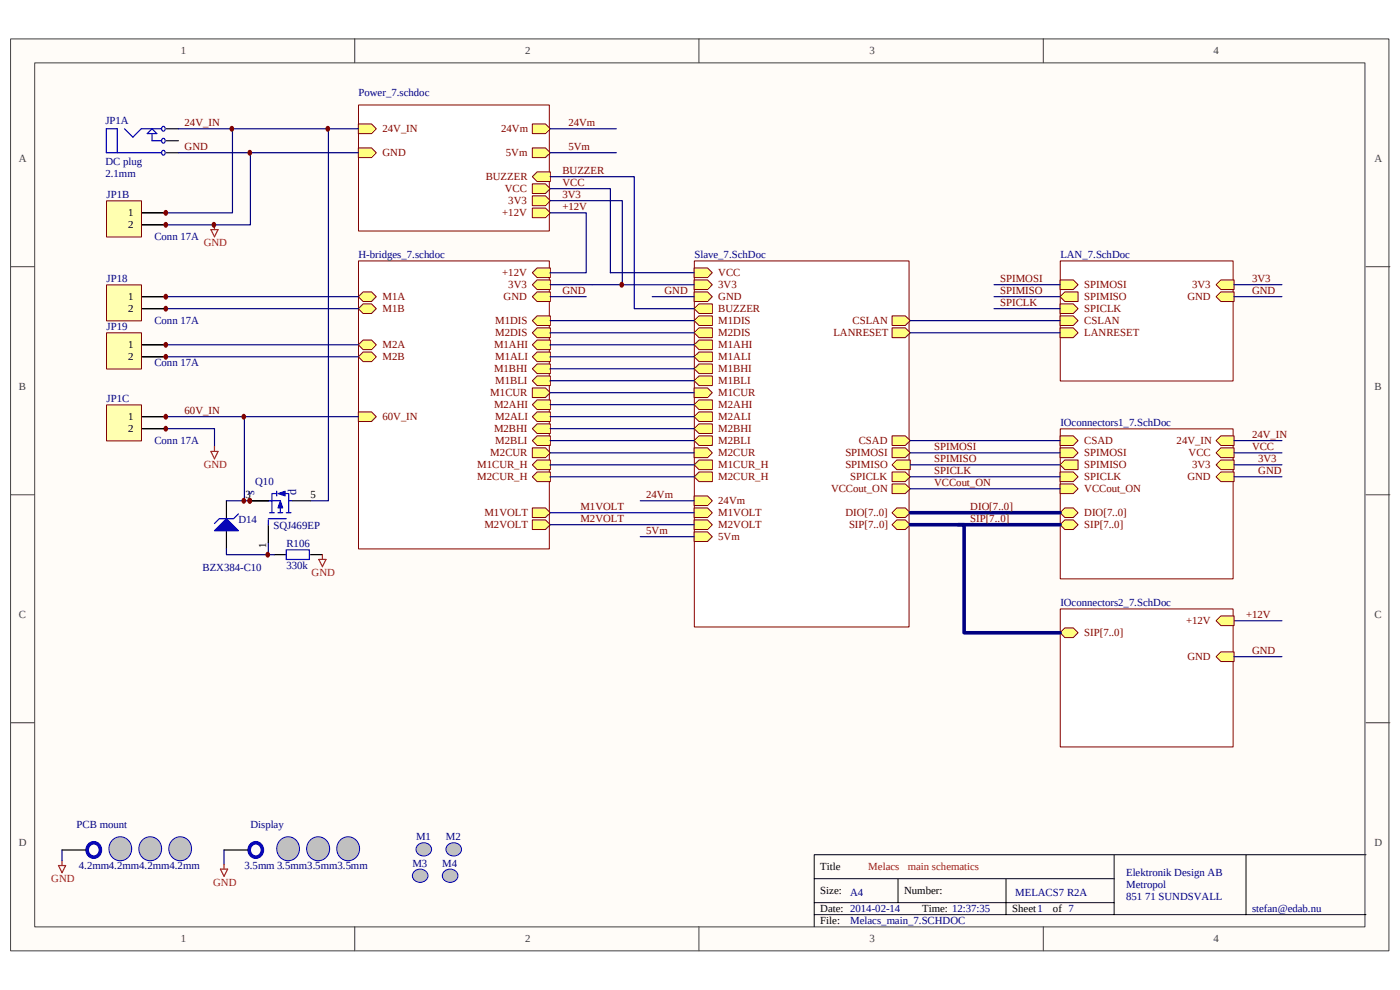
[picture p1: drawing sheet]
<svg xmlns="http://www.w3.org/2000/svg" width="297mm" height="210mm" viewBox="0 0 297 210" stroke-linecap="round" stroke-linejoin="round" font-family="sans-serif">
<path d="M2.3 8.3h292.4v193.3h-292.4z" fill-rule="evenodd" fill="#fffcf8"/>
<path d="M2.2 8.3h292.5v193.3h-292.5z" fill="none" stroke="#404040" stroke-width=".21"/>
<path d="M7.4 13.4h282.2v183.1h-282.2z" fill-rule="evenodd" fill="#fffcf8"/>
<g fill="none" stroke="#404040" stroke-width=".21">
<path d="M7.4 13.3h282.2v183.2h-282.2zM75.3 8.2v5.1M148.3 8.2v5.1M221.4 8.2v5.1M2.2 56.5h5.1M289.8 56.5h5.1M2.2 104.9h5.1M289.8 104.9h5.1M2.2 153.2h5.1M289.8 153.2h5.1M75.3 196.5v5.1M148.3 196.5v5.1"/>
<path d="M221.4 196.5v5.1"/>
</g>
<path d="M172.7 186.3h63.7M172.7 193.9h117.1M172.7 191.4h63.7M190.5 186.3v5.1M213.4 186.3v7.6M236.4 181.2v12.7M264.4 181.2h-91.7v15.3M289.8 181.2h-25.4v12.7" fill="none" stroke="#000" stroke-width=".21"/>
<path d="M76.1 22.3h40.5v26.7h-40.5z" fill-rule="evenodd" fill="#fff"/>
<path d="M76.1 22.3h40.5v26.7h-40.5z" fill="none" stroke="#800000" stroke-width=".21"/>
<path d="M76 31.4h2.8l1 1-1 1h-2.8z" fill-rule="evenodd" fill="#ffff80"/>
<path d="M76 31.4h2.8l1 1-1 1h-2.8z" fill="none" stroke="#800000" stroke-width=".21"/>
<path d="M112.9 39h2.8l1.1 1-1.1 1h-2.8z" fill-rule="evenodd" fill="#ffff80"/>
<path d="M112.9 39h2.8l1.1 1-1.1 1h-2.8z" fill="none" stroke="#800000" stroke-width=".21"/>
<path d="M76 26.3h2.8l1 1-1 1h-2.8z" fill-rule="evenodd" fill="#ffff80"/>
<path d="M76 26.3h2.8l1 1-1 1h-2.8z" fill="none" stroke="#800000" stroke-width=".21"/>
<path d="M112.9 44.1h2.8l1.1 1-1.1 1.1h-2.8z" fill-rule="evenodd" fill="#ffff80"/>
<path d="M112.9 44.1h2.8l1.1 1-1.1 1.1h-2.8z" fill="none" stroke="#800000" stroke-width=".21"/>
<path d="M112.9 41.5h2.8l1.1 1-1.1 1.1h-2.8z" fill-rule="evenodd" fill="#ffff80"/>
<path d="M112.9 41.5h2.8l1.1 1-1.1 1.1h-2.8z" fill="none" stroke="#800000" stroke-width=".21"/>
<path d="M112.9 26.3h2.8l1.1 1-1.1 1h-2.8z" fill-rule="evenodd" fill="#ffff80"/>
<path d="M112.9 26.3h2.8l1.1 1-1.1 1h-2.8z" fill="none" stroke="#800000" stroke-width=".21"/>
<path d="M114 36.4h2.8v2.1h-2.8l-1.1-1z" fill-rule="evenodd" fill="#ffff80"/>
<path d="M114 36.4h2.8v2.1h-2.8l-1.1-1z" fill="none" stroke="#800000" stroke-width=".21"/>
<path d="M112.9 31.4h2.8l1.1 1-1.1 1h-2.8z" fill-rule="evenodd" fill="#ffff80"/>
<path d="M112.9 31.4h2.8l1.1 1-1.1 1h-2.8z" fill="none" stroke="#800000" stroke-width=".21"/>
<path d="M44.7 48.7h1.6l-.8 1.5zM45.5 47.7v1" fill="none" stroke="#f00" stroke-width=".25"/>
<path d="M76.1 55.4h40.5v61h-40.5z" fill-rule="evenodd" fill="#fff"/>
<path d="M76.1 55.3h40.5v61.1h-40.5z" fill="none" stroke="#800000" stroke-width=".21"/>
<path d="M77 61.9h1.8l1 1-1 1h-1.8l-1-1z" fill-rule="evenodd" fill="#ffff80"/>
<path d="M77 61.9h1.8l1 1-1 1h-1.8l-1-1z" fill="none" stroke="#800000" stroke-width=".21"/>
<path d="M76 65.4l1-1h1.8l1 1-1 1.1h-1.8z" fill-rule="evenodd" fill="#ffff80"/>
<path d="M76 65.4l1-1h1.8l1 1-1 1.1h-1.8z" fill="none" stroke="#800000" stroke-width=".21"/>
<path d="M76 73.1l1-1h1.8l1 1-1 1h-1.8z" fill-rule="evenodd" fill="#ffff80"/>
<path d="M76 73.1l1-1h1.8l1 1-1 1h-1.8z" fill="none" stroke="#800000" stroke-width=".21"/>
<path d="M76 75.6l1-1h1.8l1 1-1 1.1h-1.8z" fill-rule="evenodd" fill="#ffff80"/>
<path d="M76 75.6l1-1h1.8l1 1-1 1.1h-1.8z" fill="none" stroke="#800000" stroke-width=".21"/>
<path d="M76 87.3h2.8l1 1.1-1 1h-2.8z" fill-rule="evenodd" fill="#ffff80"/>
<path d="M76 87.3h2.8l1 1.1-1 1h-2.8z" fill="none" stroke="#800000" stroke-width=".21"/>
<path d="M112.9 57.8l1.1-1h2.8v2.1h-2.8z" fill-rule="evenodd" fill="#ffff80"/>
<path d="M112.9 57.8l1.1-1h2.8v2.1h-2.8z" fill="none" stroke="#800000" stroke-width=".21"/>
<path d="M114 61.9h2.8v2h-2.8l-1.1-1z" fill-rule="evenodd" fill="#ffff80"/>
<path d="M114 61.9h2.8v2h-2.8l-1.1-1z" fill="none" stroke="#800000" stroke-width=".21"/>
<path d="M112.9 73.1l1.1-1h2.8v2h-2.8z" fill-rule="evenodd" fill="#ffff80"/>
<path d="M112.9 73.1l1.1-1h2.8v2h-2.8z" fill="none" stroke="#800000" stroke-width=".21"/>
<path d="M112.9 75.6l1.1-1h2.8v2.1h-2.8z" fill-rule="evenodd" fill="#ffff80"/>
<path d="M112.9 75.6l1.1-1h2.8v2.1h-2.8z" fill="none" stroke="#800000" stroke-width=".21"/>
<path d="M114 77.2h2.8v2h-2.8l-1.1-1z" fill-rule="evenodd" fill="#ffff80"/>
<path d="M114 77.2h2.8v2h-2.8l-1.1-1z" fill="none" stroke="#800000" stroke-width=".21"/>
<path d="M114 79.7h2.8v2h-2.8l-1.1-1z" fill-rule="evenodd" fill="#ffff80"/>
<path d="M114 79.7h2.8v2h-2.8l-1.1-1z" fill="none" stroke="#800000" stroke-width=".21"/>
<path d="M112.9 85.8l1.1-1h2.8v2h-2.8z" fill-rule="evenodd" fill="#ffff80"/>
<path d="M112.9 85.8l1.1-1h2.8v2h-2.8z" fill="none" stroke="#800000" stroke-width=".21"/>
<path d="M114 87.3h2.8v2.1h-2.8l-1.1-1z" fill-rule="evenodd" fill="#ffff80"/>
<path d="M114 87.3h2.8v2.1h-2.8l-1.1-1z" fill="none" stroke="#800000" stroke-width=".21"/>
<path d="M114 89.9h2.8v2h-2.8l-1.1-1z" fill-rule="evenodd" fill="#ffff80"/>
<path d="M114 89.9h2.8v2h-2.8l-1.1-1z" fill="none" stroke="#800000" stroke-width=".21"/>
<path d="M112.9 93.4l1.1-1h2.8v2h-2.8z" fill-rule="evenodd" fill="#ffff80"/>
<path d="M112.9 93.4l1.1-1h2.8v2h-2.8z" fill="none" stroke="#800000" stroke-width=".21"/>
<path d="M112.9 82.3h2.8l1.1 1-1.1 1h-2.8z" fill-rule="evenodd" fill="#ffff80"/>
<path d="M112.9 82.3h2.8l1.1 1-1.1 1h-2.8z" fill="none" stroke="#800000" stroke-width=".21"/>
<path d="M112.9 95h2.8l1.1 1-1.1 1h-2.8z" fill-rule="evenodd" fill="#ffff80"/>
<path d="M112.9 95h2.8l1.1 1-1.1 1h-2.8z" fill="none" stroke="#800000" stroke-width=".21"/>
<path d="M114 59.3h2.8v2.1h-2.8l-1.1-1z" fill-rule="evenodd" fill="#ffff80"/>
<path d="M114 59.3h2.8v2.1h-2.8l-1.1-1z" fill="none" stroke="#800000" stroke-width=".21"/>
<path d="M114 69.5h2.8v2.1h-2.8l-1.1-1z" fill-rule="evenodd" fill="#ffff80"/>
<path d="M114 69.5h2.8v2.1h-2.8l-1.1-1z" fill="none" stroke="#800000" stroke-width=".21"/>
<path d="M112.9 68l1.1-1h2.8v2h-2.8z" fill-rule="evenodd" fill="#ffff80"/>
<path d="M112.9 68l1.1-1h2.8v2h-2.8z" fill="none" stroke="#800000" stroke-width=".21"/>
<path d="M114 97.5h2.8v2.1h-2.8l-1.1-1z" fill-rule="evenodd" fill="#ffff80"/>
<path d="M114 97.5h2.8v2.1h-2.8l-1.1-1z" fill="none" stroke="#800000" stroke-width=".21"/>
<path d="M114 100.1h2.8v2h-2.8l-1.1-1z" fill-rule="evenodd" fill="#ffff80"/>
<path d="M114 100.1h2.8v2h-2.8l-1.1-1z" fill="none" stroke="#800000" stroke-width=".21"/>
<path d="M112.9 107.7h2.8l1.1 1-1.1 1h-2.8z" fill-rule="evenodd" fill="#ffff80"/>
<path d="M112.9 107.7h2.8l1.1 1-1.1 1h-2.8z" fill="none" stroke="#800000" stroke-width=".21"/>
<path d="M112.9 110.2h2.8l1.1 1.1-1.1 1h-2.8z" fill-rule="evenodd" fill="#ffff80"/>
<path d="M112.9 110.2h2.8l1.1 1.1-1.1 1h-2.8z" fill="none" stroke="#800000" stroke-width=".21"/>
<path d="M116.8 40h12.7v17.8M116.8 45.1h7.6v12.7h-7.6M35.3 62.9h40.7M35.3 65.4h40.7M35.3 73.1h40.7M35.3 75.6h40.7M116.8 62.9h7.6" fill="none" stroke="#000080" stroke-width=".25"/>
<path d="M147.3 55.4h45.6v77.5h-45.6z" fill-rule="evenodd" fill="#fff"/>
<path d="M147.3 55.3h45.6v77.6h-45.6z" fill="none" stroke="#800000" stroke-width=".21"/>
<path d="M147.3 73.1l1-1h2.8v2h-2.8z" fill-rule="evenodd" fill="#ffff80"/>
<path d="M147.3 73.1l1-1h2.8v2h-2.8z" fill="none" stroke="#800000" stroke-width=".21"/>
<path d="M147.3 78.2l1-1h2.8v2h-2.8z" fill-rule="evenodd" fill="#ffff80"/>
<path d="M147.3 78.2l1-1h2.8v2h-2.8z" fill="none" stroke="#800000" stroke-width=".21"/>
<path d="M147.3 90.9l1-1h2.8v2h-2.8z" fill-rule="evenodd" fill="#ffff80"/>
<path d="M147.3 90.9l1-1h2.8v2h-2.8z" fill="none" stroke="#800000" stroke-width=".21"/>
<path d="M147.3 85.8l1-1h2.8v2h-2.8z" fill-rule="evenodd" fill="#ffff80"/>
<path d="M147.3 85.8l1-1h2.8v2h-2.8z" fill="none" stroke="#800000" stroke-width=".21"/>
<path d="M147.3 88.4l1-1.1h2.8v2.1h-2.8z" fill-rule="evenodd" fill="#ffff80"/>
<path d="M147.3 88.4l1-1.1h2.8v2.1h-2.8z" fill="none" stroke="#800000" stroke-width=".21"/>
<path d="M147.3 75.6l1-1h2.8v2.1h-2.8z" fill-rule="evenodd" fill="#ffff80"/>
<path d="M147.3 75.6l1-1h2.8v2.1h-2.8z" fill="none" stroke="#800000" stroke-width=".21"/>
<path d="M147.3 80.7l1-1h2.8v2h-2.8z" fill-rule="evenodd" fill="#ffff80"/>
<path d="M147.3 80.7l1-1h2.8v2h-2.8z" fill="none" stroke="#800000" stroke-width=".21"/>
<path d="M147.3 93.4l1-1h2.8v2h-2.8z" fill-rule="evenodd" fill="#ffff80"/>
<path d="M147.3 93.4l1-1h2.8v2h-2.8z" fill="none" stroke="#800000" stroke-width=".21"/>
<path d="M147.3 59.3h2.8l1 1.1-1 1h-2.8z" fill-rule="evenodd" fill="#ffff80"/>
<path d="M147.3 59.3h2.8l1 1.1-1 1h-2.8z" fill="none" stroke="#800000" stroke-width=".21"/>
<path d="M147.3 56.8h2.8l1 1-1 1.1h-2.8z" fill-rule="evenodd" fill="#ffff80"/>
<path d="M147.3 56.8h2.8l1 1-1 1.1h-2.8z" fill="none" stroke="#800000" stroke-width=".21"/>
<path d="M147.3 61.9h2.8l1 1-1 1h-2.8z" fill-rule="evenodd" fill="#ffff80"/>
<path d="M147.3 61.9h2.8l1 1-1 1h-2.8z" fill="none" stroke="#800000" stroke-width=".21"/>
<path d="M189.3 67h2.8l1 1-1 1h-2.8z" fill-rule="evenodd" fill="#ffff80"/>
<path d="M189.3 67h2.8l1 1-1 1h-2.8z" fill="none" stroke="#800000" stroke-width=".21"/>
<path d="M189.3 69.5h2.8l1 1.1-1 1h-2.8z" fill-rule="evenodd" fill="#ffff80"/>
<path d="M189.3 69.5h2.8l1 1.1-1 1h-2.8z" fill="none" stroke="#800000" stroke-width=".21"/>
<path d="M189.3 92.4h2.8l1 1-1 1h-2.8z" fill-rule="evenodd" fill="#ffff80"/>
<path d="M189.3 92.4h2.8l1 1-1 1h-2.8z" fill="none" stroke="#800000" stroke-width=".21"/>
<path d="M189.3 95h2.8l1 1-1 1h-2.8z" fill-rule="evenodd" fill="#ffff80"/>
<path d="M189.3 95h2.8l1 1-1 1h-2.8z" fill="none" stroke="#800000" stroke-width=".21"/>
<path d="M190.3 97.5h2.8v2.1h-2.8l-1-1z" fill-rule="evenodd" fill="#ffff80"/>
<path d="M190.3 97.5h2.8v2.1h-2.8l-1-1z" fill="none" stroke="#800000" stroke-width=".21"/>
<path d="M189.3 100.1h2.8l1 1-1 1h-2.8z" fill-rule="evenodd" fill="#ffff80"/>
<path d="M189.3 100.1h2.8l1 1-1 1h-2.8z" fill="none" stroke="#800000" stroke-width=".21"/>
<path d="M190.3 107.7h1.8l1 1-1 1h-1.8l-1-1z" fill-rule="evenodd" fill="#ffff80"/>
<path d="M190.3 107.7h1.8l1 1-1 1h-1.8l-1-1z" fill="none" stroke="#800000" stroke-width=".21"/>
<path d="M190.3 110.2h1.8l1 1.1-1 1h-1.8l-1-1z" fill-rule="evenodd" fill="#ffff80"/>
<path d="M190.3 110.2h1.8l1 1.1-1 1h-1.8l-1-1z" fill="none" stroke="#800000" stroke-width=".21"/>
<path d="M147.3 82.3h2.8l1 1-1 1h-2.8z" fill-rule="evenodd" fill="#ffff80"/>
<path d="M147.3 82.3h2.8l1 1-1 1h-2.8z" fill="none" stroke="#800000" stroke-width=".21"/>
<path d="M147.3 95h2.8l1 1-1 1h-2.8z" fill-rule="evenodd" fill="#ffff80"/>
<path d="M147.3 95h2.8l1 1-1 1h-2.8z" fill="none" stroke="#800000" stroke-width=".21"/>
<path d="M147.3 110.2h2.8l1 1.1-1 1h-2.8z" fill-rule="evenodd" fill="#ffff80"/>
<path d="M147.3 110.2h2.8l1 1.1-1 1h-2.8z" fill="none" stroke="#800000" stroke-width=".21"/>
<path d="M147.3 105.2h2.8l1 1-1 1h-2.8z" fill-rule="evenodd" fill="#ffff80"/>
<path d="M147.3 105.2h2.8l1 1-1 1h-2.8z" fill="none" stroke="#800000" stroke-width=".21"/>
<path d="M147.3 68l1-1h2.8v2h-2.8z" fill-rule="evenodd" fill="#ffff80"/>
<path d="M147.3 68l1-1h2.8v2h-2.8z" fill="none" stroke="#800000" stroke-width=".21"/>
<path d="M148.3 69.5h2.8v2.1h-2.8l-1-1z" fill-rule="evenodd" fill="#ffff80"/>
<path d="M148.3 69.5h2.8v2.1h-2.8l-1-1z" fill="none" stroke="#800000" stroke-width=".21"/>
<path d="M147.3 65.4l1-1h2.8v2.1h-2.8z" fill-rule="evenodd" fill="#ffff80"/>
<path d="M147.3 65.4l1-1h2.8v2.1h-2.8z" fill="none" stroke="#800000" stroke-width=".21"/>
<path d="M147.3 112.8h2.8l1 1-1 1h-2.8z" fill-rule="evenodd" fill="#ffff80"/>
<path d="M147.3 112.8h2.8l1 1-1 1h-2.8z" fill="none" stroke="#800000" stroke-width=".21"/>
<path d="M147.3 98.6l1-1.1h2.8v2.1h-2.8z" fill-rule="evenodd" fill="#ffff80"/>
<path d="M147.3 98.6l1-1.1h2.8v2.1h-2.8z" fill="none" stroke="#800000" stroke-width=".21"/>
<path d="M148.3 100.1h2.8v2h-2.8l-1-1z" fill-rule="evenodd" fill="#ffff80"/>
<path d="M148.3 100.1h2.8v2h-2.8l-1-1z" fill="none" stroke="#800000" stroke-width=".21"/>
<path d="M147.3 107.7h2.8l1 1-1 1h-2.8z" fill-rule="evenodd" fill="#ffff80"/>
<path d="M147.3 107.7h2.8l1 1-1 1h-2.8z" fill="none" stroke="#800000" stroke-width=".21"/>
<path d="M189.3 102.6h2.8l1 1-1 1.1h-2.8z" fill-rule="evenodd" fill="#ffff80"/>
<path d="M189.3 102.6h2.8l1 1-1 1.1h-2.8z" fill="none" stroke="#800000" stroke-width=".21"/>
<path d="M116.8 42.5h15.2v17.9h15.3M129.5 57.8h17.8M116.8 78.2h30.5M116.8 75.6h30.5M116.8 73.1h30.5M138.4 62.9h8.9M116.8 93.4h30.5M116.8 90.9h30.5M116.8 88.3h30.5M116.8 85.8h30.5M116.8 80.7h30.5" fill="none" stroke="#000080" stroke-width=".25"/>
<path d="M225 55.4h36.6v25.4h-36.6z" fill-rule="evenodd" fill="#fff"/>
<path d="M225 55.3h36.6v25.5h-36.6z" fill="none" stroke="#800000" stroke-width=".21"/>
<path d="M225.9 61.9h2.8v2h-2.8l-1-1z" fill-rule="evenodd" fill="#ffff80"/>
<path d="M225.9 61.9h2.8v2h-2.8l-1-1z" fill="none" stroke="#800000" stroke-width=".21"/>
<path d="M224.9 59.3h2.8l1 1.1-1 1h-2.8z" fill-rule="evenodd" fill="#ffff80"/>
<path d="M224.9 59.3h2.8l1 1.1-1 1h-2.8z" fill="none" stroke="#800000" stroke-width=".21"/>
<path d="M224.9 64.4h2.8l1 1-1 1.1h-2.8z" fill-rule="evenodd" fill="#ffff80"/>
<path d="M224.9 64.4h2.8l1 1-1 1.1h-2.8z" fill="none" stroke="#800000" stroke-width=".21"/>
<path d="M224.9 67h2.8l1 1-1 1h-2.8z" fill-rule="evenodd" fill="#ffff80"/>
<path d="M224.9 67h2.8l1 1-1 1h-2.8z" fill="none" stroke="#800000" stroke-width=".21"/>
<path d="M224.9 69.5h2.8l1 1.1-1 1h-2.8z" fill-rule="evenodd" fill="#ffff80"/>
<path d="M224.9 69.5h2.8l1 1.1-1 1h-2.8z" fill="none" stroke="#800000" stroke-width=".21"/>
<path d="M259 59.3h2.8v2.1h-2.8l-1-1z" fill-rule="evenodd" fill="#ffff80"/>
<path d="M259 59.3h2.8v2.1h-2.8l-1-1z" fill="none" stroke="#800000" stroke-width=".21"/>
<path d="M259 61.9h2.8v2h-2.8l-1-1z" fill-rule="evenodd" fill="#ffff80"/>
<path d="M259 61.9h2.8v2h-2.8l-1-1z" fill="none" stroke="#800000" stroke-width=".21"/>
<path d="M193.1 70.6h31.8M193.1 68h31.8M210.9 60.4h14M210.9 65.4h14M210.9 62.9h14" fill="none" stroke="#000080" stroke-width=".25"/>
<path d="M225 91h36.6v31.7h-36.6z" fill-rule="evenodd" fill="#fff"/>
<path d="M225 90.9h36.6v31.8h-36.6z" fill="none" stroke="#800000" stroke-width=".21"/>
<path d="M224.9 92.4h2.8l1 1-1 1h-2.8z" fill-rule="evenodd" fill="#ffff80"/>
<path d="M224.9 92.4h2.8l1 1-1 1h-2.8z" fill="none" stroke="#800000" stroke-width=".21"/>
<path d="M224.9 100.1h2.8l1 1-1 1h-2.8z" fill-rule="evenodd" fill="#ffff80"/>
<path d="M224.9 100.1h2.8l1 1-1 1h-2.8z" fill="none" stroke="#800000" stroke-width=".21"/>
<path d="M224.9 95h2.8l1 1-1 1h-2.8z" fill-rule="evenodd" fill="#ffff80"/>
<path d="M224.9 95h2.8l1 1-1 1h-2.8z" fill="none" stroke="#800000" stroke-width=".21"/>
<path d="M225.9 97.5h2.8v2.1h-2.8l-1-1z" fill-rule="evenodd" fill="#ffff80"/>
<path d="M225.9 97.5h2.8v2.1h-2.8l-1-1z" fill="none" stroke="#800000" stroke-width=".21"/>
<path d="M225.9 107.7h1.8l1 1-1 1h-1.8l-1-1z" fill-rule="evenodd" fill="#ffff80"/>
<path d="M225.9 107.7h1.8l1 1-1 1h-1.8l-1-1z" fill="none" stroke="#800000" stroke-width=".21"/>
<path d="M225.9 110.2h1.8l1 1.1-1 1h-1.8l-1-1z" fill-rule="evenodd" fill="#ffff80"/>
<path d="M225.9 110.2h1.8l1 1.1-1 1h-1.8l-1-1z" fill="none" stroke="#800000" stroke-width=".21"/>
<path d="M259 97.5h2.8v2.1h-2.8l-1-1z" fill-rule="evenodd" fill="#ffff80"/>
<path d="M259 97.5h2.8v2.1h-2.8l-1-1z" fill="none" stroke="#800000" stroke-width=".21"/>
<path d="M259 100.1h2.8v2h-2.8l-1-1z" fill-rule="evenodd" fill="#ffff80"/>
<path d="M259 100.1h2.8v2h-2.8l-1-1z" fill="none" stroke="#800000" stroke-width=".21"/>
<path d="M259 95h2.8v2h-2.8l-1-1z" fill-rule="evenodd" fill="#ffff80"/>
<path d="M259 95h2.8v2h-2.8l-1-1z" fill="none" stroke="#800000" stroke-width=".21"/>
<path d="M258 93.4l1-1h2.8v2h-2.8z" fill-rule="evenodd" fill="#ffff80"/>
<path d="M258 93.4l1-1h2.8v2h-2.8z" fill="none" stroke="#800000" stroke-width=".21"/>
<path d="M224.9 102.6h2.8l1 1-1 1.1h-2.8z" fill-rule="evenodd" fill="#ffff80"/>
<path d="M224.9 102.6h2.8l1 1-1 1.1h-2.8z" fill="none" stroke="#800000" stroke-width=".21"/>
<path d="M261.8 60.4h10.2M261.8 62.9h10.2M193.1 93.4h31.8M193.1 96h31.8M193.1 98.5h31.8M261.8 96h10.2M261.8 98.5h10.2M193.1 101.1h31.8M261.8 101.1h10.2" fill="none" stroke="#000080" stroke-width=".25"/>
<path d="M193.1 108.7h31.8M193.1 111.2h31.8" fill="none" stroke="#000080" stroke-width=".76"/>
<path d="M23.9 179.9h1.8" fill="none" stroke="#000" stroke-width=".25"/>
<path d="M24 178a2.47 2.47 0 0 1 3.3 .3 2.47 2.47 0 0 1 0 3.3 2.47 2.47 0 0 1-3.3 .3 2.66 2.66 0 0 1 0-3.9z" fill-rule="evenodd" fill="#c0c0c0"/>
<path d="M24 178a2.47 2.47 0 0 1 3.3 .3 2.47 2.47 0 0 1 0 3.3 2.47 2.47 0 0 1-3.3 .3 2.66 2.66 0 0 1 0-3.9z" fill="none" stroke="#00f" stroke-width=".21"/>
<path d="M30.2 179.9h1.8" fill="none" stroke="#000" stroke-width=".25"/>
<path d="M30.4 178a2.47 2.47 0 0 1 3.3 .3 2.47 2.47 0 0 1 0 3.3 2.47 2.47 0 0 1-3.3 .3 2.65 2.65 0 0 1 0-3.9z" fill-rule="evenodd" fill="#c0c0c0"/>
<path d="M30.4 178a2.47 2.47 0 0 1 3.3 .3 2.47 2.47 0 0 1 0 3.3 2.47 2.47 0 0 1-3.3 .3 2.65 2.65 0 0 1 0-3.9z" fill="none" stroke="#00f" stroke-width=".21"/>
<path d="M36.6 179.9h1.8" fill="none" stroke="#000" stroke-width=".25"/>
<path d="M36.7 178a2.46 2.46 0 0 1 3.3 .3 2.46 2.46 0 0 1 0 3.3 2.46 2.46 0 0 1-3.3 .3 2.6 2.6 0 0 1 0-3.9z" fill-rule="evenodd" fill="#c0c0c0"/>
<path d="M36.7 178a2.46 2.46 0 0 1 3.3 .3 2.46 2.46 0 0 1 0 3.3 2.46 2.46 0 0 1-3.3 .3 2.6 2.6 0 0 1 0-3.9z" fill="none" stroke="#00f" stroke-width=".21"/>
<path d="M116.8 60.4h15.2M116.8 83.3h30.5M116.8 96h30.5" fill="none" stroke="#000080" stroke-width=".25"/>
<path d="M131.7 59.9a.46 .46 0 0 1 .6 .5 .46 .46 0 0 1-.6 .4 .61 .61 0 0 1 0-.9z" fill-rule="evenodd" fill="#800000"/>
<path d="M131.7 59.9a.46 .46 0 0 1 .6 .5 .46 .46 0 0 1-.6 .4 .61 .61 0 0 1 0-.9z" fill="none" stroke="#800000" stroke-width=".21"/>
<path d="M116.8 27.3h14M116.8 111.2h30.5M135.8 106.2h11.5M261.8 131.6h10.2" fill="none" stroke="#000080" stroke-width=".25"/>
<path d="M59.5 179.9h1.7" fill="none" stroke="#000" stroke-width=".25"/>
<path d="M59.6 178a2.46 2.46 0 0 1 3.3 .3 2.46 2.46 0 0 1 0 3.3 2.46 2.46 0 0 1-3.3 .3 2.61 2.61 0 0 1 0-3.9z" fill-rule="evenodd" fill="#c0c0c0"/>
<path d="M59.6 178a2.46 2.46 0 0 1 3.3 .3 2.46 2.46 0 0 1 0 3.3 2.46 2.46 0 0 1-3.3 .3 2.61 2.61 0 0 1 0-3.9z" fill="none" stroke="#00f" stroke-width=".21"/>
<path d="M65.9 179.9h1.7" fill="none" stroke="#000" stroke-width=".25"/>
<circle cx="67.5" cy="179.9" r="2.48" fill="#c0c0c0"/>
<circle cx="67.5" cy="179.9" r="2.48" fill="none" stroke="#00f" stroke-width=".21"/>
<path d="M72.2 179.9h1.8" fill="none" stroke="#000" stroke-width=".25"/>
<path d="M72.3 178a2.47 2.47 0 0 1 3.3 .3 2.47 2.47 0 0 1 0 3.3 2.47 2.47 0 0 1-3.3 .3 2.65 2.65 0 0 1 0-3.9z" fill-rule="evenodd" fill="#c0c0c0"/>
<path d="M72.3 178a2.47 2.47 0 0 1 3.3 .3 2.47 2.47 0 0 1 0 3.3 2.47 2.47 0 0 1-3.3 .3 2.65 2.65 0 0 1 0-3.9z" fill="none" stroke="#00f" stroke-width=".21"/>
<path d="M22.6 85.9h7.4v7.6h-7.4z" fill-rule="evenodd" fill="#ffffb0"/>
<path d="M22.6 85.8h7.4v7.7h-7.4z" fill="none" stroke="#800000" stroke-width=".21"/>
<path d="M30.2 88.3h5.1M30.2 90.9h5.1" fill="none" stroke="#000" stroke-width=".25"/>
<path d="M22.6 60.4h7.4v7.6h-7.4z" fill-rule="evenodd" fill="#ffffb0"/>
<path d="M22.6 60.4h7.4v7.6h-7.4z" fill="none" stroke="#800000" stroke-width=".21"/>
<path d="M30.2 62.9h5.1M30.2 65.4h5.1" fill="none" stroke="#000" stroke-width=".25"/>
<path d="M22.6 70.6h7.4v7.6h-7.4z" fill-rule="evenodd" fill="#ffffb0"/>
<path d="M22.6 70.6h7.4v7.6h-7.4z" fill="none" stroke="#800000" stroke-width=".21"/>
<path d="M30.2 73.1h5.1M30.2 75.6h5.1" fill="none" stroke="#000" stroke-width=".25"/>
<path d="M35 62.5a.46 .46 0 0 1 .6 .4 .46 .46 0 0 1-.6 .5 .62 .62 0 0 1 0-.9z" fill-rule="evenodd" fill="#800000"/>
<path d="M35 62.5a.46 .46 0 0 1 .6 .4 .46 .46 0 0 1-.6 .5 .62 .62 0 0 1 0-.9z" fill="none" stroke="#800000" stroke-width=".21"/>
<path d="M35 65a.46 .46 0 0 1 .6 .5 .46 .46 0 0 1-.6 .4 .61 .61 0 0 1 0-.9z" fill-rule="evenodd" fill="#800000"/>
<path d="M35 65a.46 .46 0 0 1 .6 .5 .46 .46 0 0 1-.6 .4 .61 .61 0 0 1 0-.9z" fill="none" stroke="#800000" stroke-width=".21"/>
<path d="M35 72.7a.46 .46 0 0 1 .6 .4 .46 .46 0 0 1-.6 .4 .61 .61 0 0 1 0-.8z" fill-rule="evenodd" fill="#800000"/>
<path d="M35 72.7a.46 .46 0 0 1 .6 .4 .46 .46 0 0 1-.6 .4 .61 .61 0 0 1 0-.8z" fill="none" stroke="#800000" stroke-width=".21"/>
<path d="M35 75.2a.46 .46 0 0 1 .6 .4 .46 .46 0 0 1-.6 .5 .61 .61 0 0 1 0-.9z" fill-rule="evenodd" fill="#800000"/>
<path d="M35 75.2a.46 .46 0 0 1 .6 .4 .46 .46 0 0 1-.6 .5 .61 .61 0 0 1 0-.9z" fill="none" stroke="#800000" stroke-width=".21"/>
<path d="M116.8 70.6h30.5M116.8 68h30.5" fill="none" stroke="#000080" stroke-width=".25"/>
<path d="M22.6 42.6h7.4v7.7h-7.4z" fill-rule="evenodd" fill="#ffffb0"/>
<path d="M22.6 42.6h7.4v7.7h-7.4z" fill="none" stroke="#800000" stroke-width=".21"/>
<path d="M35.3 27.3h2.5M35.3 29.8h2.5M35.3 32.4h2.5M30.2 45.1h5.1M30.2 47.7h5.1" fill="none" stroke="#000" stroke-width=".25"/>
<path d="M37.8 32.4h38.2M37.8 27.3h38.2M53.1 32.4v15.3h-17.8M116.8 37.5h17.8v28h12.7M116.8 32.4h14M135.8 113.8h11.5" fill="none" stroke="#000080" stroke-width=".25"/>
<path d="M24.9 32.4v-5.1h-2.3v5.1h11.7M26.4 27.3l1.8 1.8M32.2 28.3v1.5h2.1M32.3 27.3l1 1h-2.1zM34.3 27.3h-4.3l-1.8 1.8M34.5 26.9a.46 .46 0 0 1 .5 .4 .46 .46 0 0 1-.5 .5 .62 .62 0 0 1 0-.9zM34.5 29.4a.46 .46 0 0 1 .5 .4 .46 .46 0 0 1-.5 .5 .62 .62 0 0 1 0-.9zM34.5 31.9a.46 .46 0 0 1 .5 .5 .46 .46 0 0 1-.5 .4 .62 .62 0 0 1 0-.9z" fill="none" stroke="#00f" stroke-width=".25"/>
<path d="M35 47.2a.46 .46 0 0 1 .6 .5 .46 .46 0 0 1-.6 .4 .61 .61 0 0 1 0-.9z" fill-rule="evenodd" fill="#800000"/>
<path d="M35 47.2a.46 .46 0 0 1 .6 .5 .46 .46 0 0 1-.6 .4 .61 .61 0 0 1 0-.9z" fill="none" stroke="#800000" stroke-width=".21"/>
<path d="M49.3 27.3v17.8h-14" fill="none" stroke="#000080" stroke-width=".25"/>
<path d="M35 44.7a.46 .46 0 0 1 .6 .4 .46 .46 0 0 1-.6 .5 .62 .62 0 0 1 0-.9z" fill-rule="evenodd" fill="#800000"/>
<path d="M35 44.7a.46 .46 0 0 1 .6 .4 .46 .46 0 0 1-.6 .5 .62 .62 0 0 1 0-.9z" fill="none" stroke="#800000" stroke-width=".21"/>
<path d="M49 26.9a.46 .46 0 0 1 .6 .4 .46 .46 0 0 1-.6 .5 .62 .62 0 0 1 0-.9z" fill-rule="evenodd" fill="#800000"/>
<path d="M49 26.9a.46 .46 0 0 1 .6 .4 .46 .46 0 0 1-.6 .5 .62 .62 0 0 1 0-.9z" fill="none" stroke="#800000" stroke-width=".21"/>
<path d="M45.2 47.2a.46 .46 0 0 1 .6 .5 .46 .46 0 0 1-.6 .4 .61 .61 0 0 1 0-.9z" fill-rule="evenodd" fill="#800000"/>
<path d="M45.2 47.2a.46 .46 0 0 1 .6 .5 .46 .46 0 0 1-.6 .4 .61 .61 0 0 1 0-.9z" fill="none" stroke="#800000" stroke-width=".21"/>
<path d="M35.3 88.3h40.7" fill="none" stroke="#000080" stroke-width=".25"/>
<path d="M35 87.9a.46 .46 0 0 1 .6 .5 .46 .46 0 0 1-.6 .4 .61 .61 0 0 1 0-.9z" fill-rule="evenodd" fill="#800000"/>
<path d="M35 87.9a.46 .46 0 0 1 .6 .5 .46 .46 0 0 1-.6 .4 .61 .61 0 0 1 0-.9z" fill="none" stroke="#800000" stroke-width=".21"/>
<path d="M35.3 90.9h10.2v3.8" fill="none" stroke="#000080" stroke-width=".25"/>
<path d="M35 90.5a.46 .46 0 0 1 .6 .4 .46 .46 0 0 1-.6 .4 .61 .61 0 0 1 0-.8z" fill-rule="evenodd" fill="#800000"/>
<path d="M35 90.5a.46 .46 0 0 1 .6 .4 .46 .46 0 0 1-.6 .4 .61 .61 0 0 1 0-.8z" fill="none" stroke="#800000" stroke-width=".21"/>
<path d="M44.7 95.7h1.6l-.8 1.6zM45.5 94.7v1" fill="none" stroke="#f00" stroke-width=".25"/>
<path d="M225 129.1h36.6v29.3h-36.6z" fill-rule="evenodd" fill="#fff"/>
<path d="M225 129.1h36.6v29.3h-36.6z" fill="none" stroke="#800000" stroke-width=".21"/>
<path d="M225.9 133.1h1.8l1 1.1-1 1h-1.8l-1-1z" fill-rule="evenodd" fill="#ffff80"/>
<path d="M225.9 133.1h1.8l1 1.1-1 1h-1.8l-1-1z" fill="none" stroke="#800000" stroke-width=".21"/>
<path d="M259 138.2h2.8v2.1h-2.8l-1-1.1z" fill-rule="evenodd" fill="#ffff80"/>
<path d="M259 138.2h2.8v2.1h-2.8l-1-1.1z" fill="none" stroke="#800000" stroke-width=".21"/>
<path d="M259 130.6h2.8v2h-2.8l-1-1z" fill-rule="evenodd" fill="#ffff80"/>
<path d="M259 130.6h2.8v2h-2.8l-1-1z" fill="none" stroke="#800000" stroke-width=".21"/>
<path d="M203.3 111.2h1.3v23h20.3" fill="none" stroke="#000080" stroke-width=".76"/>
<path d="M116.8 98.5h30.5M116.8 101.1h30.5M116.8 108.7h30.5M261.8 139.2h10.2" fill="none" stroke="#000080" stroke-width=".25"/>
<path d="M67.6 118.6h1.6l-.8 1.6zM68.4 117.6v1M13.2 182.5v1M13.9 183.5h-1.5l.8 1.5 .7-1.5M47.5 183.3v1M48.3 184.3h-1.5l.7 1.5 .8-1.5" fill="none" stroke="#f00" stroke-width=".25"/>
<path d="M48 106.2v3.8M48 112.5v3.8M58.2 117.6h2.5M65.9 117.6h2.5" fill="none" stroke="#000" stroke-width=".25"/>
<path d="M60.7 116.6h4.9v2h-4.9z" fill="none" stroke="#00f" stroke-width=".25"/>
<path d="M48 110l2.6 2.5h-5.1z" fill="#00f"/>
<path d="M48 110l2.6 2.5h-5.1zM50.6 109l-1 1h-3.1l-1 1" fill="none" stroke="#00f" stroke-width=".25"/>
<path d="M48 116.3v1.3h8.9M56.9 115.1v2.5h1.3" fill="none" stroke="#000080" stroke-width=".25"/>
<path d="M56.6 117.2a.46 .46 0 0 1 .6 .4 .46 .46 0 0 1-.6 .5 .61 .61 0 0 1 0-.9z" fill-rule="evenodd" fill="#800000"/>
<path d="M56.6 117.2a.46 .46 0 0 1 .6 .4 .46 .46 0 0 1-.6 .5 .61 .61 0 0 1 0-.9z" fill="none" stroke="#800000" stroke-width=".21"/>
<path d="M69.7 27.3v78.9h-3.8" fill="none" stroke="#000080" stroke-width=".25"/>
<path d="M69.4 26.9a.46 .46 0 0 1 .5 .4 .46 .46 0 0 1-.5 .5 .61 .61 0 0 1 0-.9z" fill-rule="evenodd" fill="#800000"/>
<path d="M69.4 26.9a.46 .46 0 0 1 .5 .4 .46 .46 0 0 1-.5 .5 .61 .61 0 0 1 0-.9z" fill="none" stroke="#800000" stroke-width=".21"/>
<path d="M51.8 88.3v17.9M48 106.2h5.1" fill="none" stroke="#000080" stroke-width=".25"/>
<path d="M51.5 105.7a.46 .46 0 0 1 .6 .5 .46 .46 0 0 1-.6 .4 .62 .62 0 0 1 0-.9z" fill-rule="evenodd" fill="#800000"/>
<path d="M51.5 105.7a.46 .46 0 0 1 .6 .5 .46 .46 0 0 1-.6 .4 .62 .62 0 0 1 0-.9z" fill="none" stroke="#800000" stroke-width=".21"/>
<path d="M51.5 87.9l.2-.1a.49 .49 0 0 1 .4 .6 .49 .49 0 0 1-.6 .4 .61 .61 0 0 1 0-.9z" fill-rule="evenodd" fill="#800000"/>
<path d="M51.5 87.9l.2-.1a.49 .49 0 0 1 .4 .6 .49 .49 0 0 1-.6 .4 .61 .61 0 0 1 0-.9z" fill="none" stroke="#800000" stroke-width=".21"/>
<path d="M261.8 93.4h10.2M193.1 103.6h31.8M13.2 180.2v2.3" fill="none" stroke="#000080" stroke-width=".25"/>
<path d="M53.4 179a1.46 1.46 0 0 1 2.3 1.2 1.46 1.46 0 0 1-2.3 1.2 1.62 1.62 0 0 1 0-2.4z" fill-rule="evenodd" fill="#fffcf8"/>
<path d="M53.4 179a1.46 1.46 0 0 1 2.3 1.2 1.46 1.46 0 0 1-2.3 1.2 1.62 1.62 0 0 1 0-2.4z" fill="none" stroke="#00f" stroke-width=".76"/>
<path d="M47.5 180.2h5.1" fill="none" stroke="#000" stroke-width=".25"/>
<path d="M47.5 180.2v3.1" fill="none" stroke="#000080" stroke-width=".25"/>
<path d="M19.1 179a1.46 1.46 0 0 1 2.2 1.2 1.46 1.46 0 0 1-2.2 1.2 1.61 1.61 0 0 1 0-2.4z" fill-rule="evenodd" fill="#fffcf8"/>
<path d="M19.1 179a1.46 1.46 0 0 1 2.2 1.2 1.46 1.46 0 0 1-2.2 1.2 1.61 1.61 0 0 1 0-2.4z" fill="none" stroke="#00f" stroke-width=".76"/>
<path d="M13.2 180.2h5" fill="none" stroke="#000" stroke-width=".25"/>
<path d="M88.6 179.2a1.72 1.72 0 0 1 1.7-.5 1.72 1.72 0 0 1 1.3 1.4 1.68 1.68 0 0 1-1.7 1.4 1.68 1.68 0 0 1-1.6-1.4z" fill-rule="evenodd" fill="#c0c0c0"/>
<path d="M88.6 179.2a1.72 1.72 0 0 1 1.7-.5 1.72 1.72 0 0 1 1.3 1.4 1.68 1.68 0 0 1-1.7 1.4 1.68 1.68 0 0 1-1.6-1.4z" fill="none" stroke="#00f" stroke-width=".21"/>
<path d="M94.9 179.2a1.72 1.72 0 0 1 1.8-.5 1.72 1.72 0 0 1 1.2 1.4 1.68 1.68 0 0 1-1.6 1.4 1.68 1.68 0 0 1-1.7-1.4z" fill-rule="evenodd" fill="#c0c0c0"/>
<path d="M94.9 179.2a1.72 1.72 0 0 1 1.8-.5 1.72 1.72 0 0 1 1.2 1.4 1.68 1.68 0 0 1-1.6 1.4 1.68 1.68 0 0 1-1.7-1.4z" fill="none" stroke="#00f" stroke-width=".21"/>
<path d="M87.8 184.9a1.73 1.73 0 0 1 1.8-.6 1.73 1.73 0 0 1 1.2 1.4 1.68 1.68 0 0 1-1.7 1.4 1.68 1.68 0 0 1-1.6-1.4z" fill-rule="evenodd" fill="#c0c0c0"/>
<path d="M87.8 184.9a1.73 1.73 0 0 1 1.8-.6 1.73 1.73 0 0 1 1.2 1.4 1.68 1.68 0 0 1-1.7 1.4 1.68 1.68 0 0 1-1.6-1.4z" fill="none" stroke="#00f" stroke-width=".21"/>
<path d="M94.2 184.9a1.65 1.65 0 0 1 1.9-.5 1.65 1.65 0 0 1 1 1.7 1.72 1.72 0 0 1-1.8 1 1.72 1.72 0 0 1-1.5-1.4z" fill-rule="evenodd" fill="#c0c0c0"/>
<path d="M94.2 184.9a1.65 1.65 0 0 1 1.9-.5 1.65 1.65 0 0 1 1 1.7 1.72 1.72 0 0 1-1.8 1 1.72 1.72 0 0 1-1.5-1.4z" fill="none" stroke="#00f" stroke-width=".21"/>
<path d="M56.9 111.2v3.9" fill="none" stroke="#000" stroke-width=".25"/>
<path d="M57.2 108.7h1M57.7 106.2v2.5M59 108.7h1M59.5 107.7v1M60.7 108.7h1.1M61.2 106.2v2.5" fill="none" stroke="#00f" stroke-width=".25"/>
<path d="M59.5 106.2l.5 1.5h-1z" fill="#00f"/>
<path d="M59.5 106.2l.5 1.5h-1z" fill="none" stroke="#00f" stroke-width=".21"/>
<path d="M56.9 106.2h2.6M56.9 110h3.8M56.9 110.2v1M61.2 106.2h.8" fill="none" stroke="#00f" stroke-width=".25"/>
<path d="M59 104.7l1.5-.6v1.1z" fill="#00f"/>
<path d="M59 104.7l1.5-.6v1.1z" fill="none" stroke="#00f" stroke-width=".21"/>
<path d="M58.7 104.1v1.1M58.7 104.6h-1v1.6M60.5 104.6h.8v1.6" fill="none" stroke="#00f" stroke-width=".25"/>
<path d="M53.1 106.2h3.8M62 106.2h3.9" fill="none" stroke="#000" stroke-width=".25"/>
<path d="M52.8 105.7a.46 .46 0 0 1 .6 .5 .46 .46 0 0 1-.6 .4 .62 .62 0 0 1 0-.9z" fill-rule="evenodd" fill="#800000"/>
<path d="M52.8 105.7a.46 .46 0 0 1 .6 .5 .46 .46 0 0 1-.6 .4 .62 .62 0 0 1 0-.9z" fill="none" stroke="#800000" stroke-width=".21"/>
<path d="M52.8 105.7a.46 .46 0 0 1 .6 .5 .46 .46 0 0 1-.6 .4 .62 .62 0 0 1 0-.9z" fill-rule="evenodd" fill="#800000"/>
<path d="M52.8 105.7a.46 .46 0 0 1 .6 .5 .46 .46 0 0 1-.6 .4 .62 .62 0 0 1 0-.9z" fill="none" stroke="#800000" stroke-width=".21"/>
<path d="M52.8 31.9a.46 .46 0 0 1 .6 .5 .46 .46 0 0 1-.6 .4 .62 .62 0 0 1 0-.9z" fill-rule="evenodd" fill="#800000"/>
<path d="M52.8 31.9a.46 .46 0 0 1 .6 .5 .46 .46 0 0 1-.6 .4 .62 .62 0 0 1 0-.9z" fill="none" stroke="#800000" stroke-width=".21"/>
<g font-size="2.5" fill="#000080">
<text x="53.9" y="104.9" transform="rotate(-90 53.9 104.9)">s</text>
<text x="62.9" y="104.9" transform="rotate(-90 62.9 104.9)">d</text>
</g>
<g font-size="2.3" fill="#404040">
<text x="38.4" y="11.5">1</text>
<text x="111.4" y="11.5">2</text>
<text x="184.5" y="11.5">3</text>
<text x="257.5" y="11.5">4</text>
<text x="4" y="34.4">A</text>
<text x="291.6" y="34.4">A</text>
<text x="4" y="82.7">B</text>
<text x="291.6" y="82.7">B</text>
<text x="4" y="131.1">C</text>
<text x="291.6" y="131.1">C</text>
<text x="4" y="179.4">D</text>
<text x="291.6" y="179.4">D</text>
<text x="38.4" y="199.7">1</text>
<text x="111.4" y="199.7">2</text>
<text x="184.5" y="199.7">3</text>
<text x="257.5" y="199.7">4</text>
</g>
<g font-size="2.3" fill="#000080">
<text x="76.1" y="20.4">Power_7.schdoc</text>
<text x="22.4" y="26.2">JP1A</text>
<text x="22.4" y="34.9">DC plug</text>
<text x="22.4" y="37.5">2.1mm</text>
<text x="22.6" y="42">JP1B</text>
<text x="32.8" y="50.9">Conn 17A</text>
<text x="22.6" y="59.8">JP18</text>
<text x="76.1" y="54.7">H-bridges_7.schdoc</text>
<text x="147.3" y="54.7">Slave_7.SchDoc</text>
<text x="225" y="54.7">LAN_7.SchDoc</text>
<text x="22.6" y="70">JP19</text>
<text x="32.8" y="68.7">Conn 17A</text>
<text x="32.8" y="77.6">Conn 17A</text>
<text x="22.6" y="85.3">JP1C</text>
<text x="32.8" y="94.2">Conn 17A</text>
<text x="225" y="90.3">IOconnectors1_7.SchDoc</text>
<text x="54.1" y="102.8">Q10</text>
<text x="50.6" y="111">D14</text>
<text x="58" y="112.3">SQJ469EP</text>
<text x="60.8" y="116.1">R106</text>
<text x="43" y="121.1">BZX384-C10</text>
<text x="60.8" y="120.6">330k</text>
<text x="225" y="128.5">IOconnectors2_7.SchDoc</text>
<text x="16.3" y="175.6">PCB mount</text>
<text x="53.1" y="175.6">Display</text>
<text x="88.3" y="178.1">M1</text>
<text x="94.6" y="178.1">M2</text>
<text x="16.8" y="184.2">4.2mm4.2mm4.2mm4.2mm</text>
<text x="51.9" y="184.2">3.5mm 3.5mm3.5mm3.5mm</text>
<text x="87.5" y="183.7">M3</text>
<text x="93.8" y="183.7">M4</text>
<text x="238.9" y="185.7">Elektronik Design AB</text>
<text x="180.4" y="189.9">A4</text>
<text x="215.4" y="189.9">MELACS7 R2A</text>
<text x="238.9" y="188.3">Metropol</text>
<text x="238.9" y="190.9">851 71 SUNDSVALL</text>
<text x="180.4" y="195.9">Melacs_main_7.SCHDOC</text>
<text x="265.6" y="193.4">stefan@edab.nu</text>
</g>
<g font-size="2.3" fill="#800000">
<text x="39.2" y="26.7">24V_IN</text>
<text x="81.1" y="28">24V_IN</text>
<text x="106.3" y="28">24Vm</text>
<text x="120.6" y="26.7">24Vm</text>
<text x="39.2" y="31.8">GND</text>
<text x="81.1" y="33.1">GND</text>
<text x="107.3" y="33.1">5Vm</text>
<text x="120.6" y="31.8">5Vm</text>
<text x="103" y="38.2">BUZZER</text>
<text x="107.1" y="40.8">VCC</text>
<text x="119.3" y="39.5">VCC</text>
<text x="119.3" y="36.9">BUZZER</text>
<text x="106.6" y="45.8">+12V</text>
<text x="107.8" y="43.3">3V3</text>
<text x="119.3" y="44.6">+12V</text>
<text x="119.3" y="42">3V3</text>
<text x="106.6" y="58.6">+12V</text>
<text x="152.4" y="58.6">VCC</text>
<text x="212.2" y="59.8">SPIMOSI</text>
<text x="265.6" y="59.8">3V3</text>
<text x="81.1" y="63.6">M1A</text>
<text x="106.9" y="63.6">GND</text>
<text x="107.8" y="61.1">3V3</text>
<text x="119.3" y="62.4">GND</text>
<text x="141" y="62.4">GND</text>
<text x="152.4" y="61.1">3V3</text>
<text x="152.4" y="63.6">GND</text>
<text x="212.2" y="64.9">SPICLK</text>
<text x="212.2" y="62.4">SPIMISO</text>
<text x="230" y="63.6">SPIMISO</text>
<text x="230" y="61.1">SPIMOSI</text>
<text x="251.9" y="63.6">GND</text>
<text x="252.9" y="61.1">3V3</text>
<text x="265.6" y="62.4">GND</text>
<text x="81.1" y="66.2">M1B</text>
<text x="105.1" y="71.3">M2DIS</text>
<text x="105.1" y="68.7">M1DIS</text>
<text x="152.4" y="68.7">M1DIS</text>
<text x="152.4" y="71.3">M2DIS</text>
<text x="152.4" y="66.2">BUZZER</text>
<text x="176.8" y="71.3">LANRESET</text>
<text x="180.9" y="68.7">CSLAN</text>
<text x="230" y="66.2">SPICLK</text>
<text x="230" y="68.7">CSLAN</text>
<text x="230" y="71.3">LANRESET</text>
<text x="81.1" y="73.8">M2A</text>
<text x="81.1" y="76.3">M2B</text>
<text x="104.8" y="73.8">M1AHI</text>
<text x="105.1" y="76.3">M1ALI</text>
<text x="152.4" y="73.8">M1AHI</text>
<text x="152.4" y="76.3">M1ALI</text>
<text x="104" y="84">M1CUR</text>
<text x="104.8" y="78.9">M1BHI</text>
<text x="105.1" y="81.4">M1BLI</text>
<text x="152.4" y="78.9">M1BHI</text>
<text x="152.4" y="81.4">M1BLI</text>
<text x="152.4" y="84">M1CUR</text>
<text x="39.2" y="87.8">60V_IN</text>
<text x="81.1" y="89.1">60V_IN</text>
<text x="104.8" y="86.5">M2AHI</text>
<text x="105.1" y="89.1">M2ALI</text>
<text x="152.4" y="86.5">M2AHI</text>
<text x="152.4" y="89.1">M2ALI</text>
<text x="104.8" y="91.6">M2BHI</text>
<text x="105.1" y="94.2">M2BLI</text>
<text x="152.4" y="91.6">M2BHI</text>
<text x="152.4" y="94.2">M2BLI</text>
<text x="182.2" y="94.2">CSAD</text>
<text x="198.2" y="95.4">SPIMOSI</text>
<text x="230" y="94.2">CSAD</text>
<text x="249.6" y="94.2">24V_IN</text>
<text x="265.6" y="95.4">VCC</text>
<text x="265.6" y="92.9">24V_IN</text>
<text x="101.3" y="99.2">M1CUR_H</text>
<text x="101.3" y="101.8">M2CUR_H</text>
<text x="104" y="96.7">M2CUR</text>
<text x="152.4" y="96.7">M2CUR</text>
<text x="152.4" y="99.2">M1CUR_H</text>
<text x="152.4" y="101.8">M2CUR_H</text>
<text x="179.4" y="96.7">SPIMOSI</text>
<text x="179.4" y="99.2">SPIMISO</text>
<text x="180.4" y="101.8">SPICLK</text>
<text x="198.2" y="98">SPIMISO</text>
<text x="198.2" y="100.5">SPICLK</text>
<text x="230" y="101.8">SPICLK</text>
<text x="230" y="96.7">SPIMOSI</text>
<text x="230" y="99.2">SPIMISO</text>
<text x="251.9" y="101.8">GND</text>
<text x="252.2" y="96.7">VCC</text>
<text x="252.9" y="99.2">3V3</text>
<text x="267" y="98">3V3</text>
<text x="267" y="100.5">GND</text>
<text x="137.1" y="105.6">24Vm</text>
<text x="152.4" y="106.9">24Vm</text>
<text x="176.3" y="104.3">VCCout_ON</text>
<text x="198.2" y="103">VCCout_ON</text>
<text x="230" y="104.3">VCCout_ON</text>
<text x="102.8" y="109.4">M1VOLT</text>
<text x="102.8" y="112">M2VOLT</text>
<text x="123.2" y="110.7">M2VOLT</text>
<text x="123.2" y="108.1">M1VOLT</text>
<text x="137.1" y="113.3">5Vm</text>
<text x="152.4" y="112">M2VOLT</text>
<text x="152.4" y="109.4">M1VOLT</text>
<text x="179.4" y="109.4">DIO[7..0]</text>
<text x="180.1" y="112">SIP[7..0]</text>
<text x="205.9" y="108.1">DIO[7..0]</text>
<text x="205.9" y="110.7">SIP[7..0]</text>
<text x="230" y="109.4">DIO[7..0]</text>
<text x="230" y="112">SIP[7..0]</text>
<text x="152.4" y="114.6">5Vm</text>
<text x="264.4" y="131.1">+12V</text>
<text x="230" y="134.9">SIP[7..0]</text>
<text x="251.7" y="132.3">+12V</text>
<text x="251.9" y="140">GND</text>
<text x="265.6" y="138.7">GND</text>
</g>
<g font-size="2.3">
<text x="27.2" y="45.8">1</text>
<text x="27.2" y="48.4">2</text>
<text x="27.2" y="63.6">1</text>
<text x="27.2" y="66.2">2</text>
<text x="27.2" y="73.8">1</text>
<text x="27.2" y="76.3">2</text>
<text x="27.2" y="89.1">1</text>
<text x="27.2" y="91.6">2</text>
<text x="52.1" y="105.6">3</text>
<text x="65.9" y="105.6">5</text>
<text x="56.5" y="116.1" transform="rotate(-90 56.5 116.1)">1</text>
<text x="174" y="184.5">Title</text>
<text x="174" y="189.6">Size:</text>
<text x="191.8" y="189.6">Number:</text>
<text x="174" y="193.4">Date: 2014-02-14</text>
<text x="174" y="195.9">File:</text>
<text x="195.6" y="193.4">Time: 12:37:35</text>
<text x="214.7" y="193.4">Sheet1</text>
<text x="223.4" y="193.4">of 7</text>
</g>
<g font-size="2.3" fill="#f00">
<text x="43.2" y="52.2">GND</text>
<text x="43.2" y="99.2">GND</text>
<text x="66.1" y="122.2">GND</text>
<text x="184.2" y="184.5">Melacs</text>
<text x="192.6" y="184.5">main schematics</text>
<text x="10.9" y="187">GND</text>
<text x="45.3" y="187.8">GND</text>
</g>
</svg>
